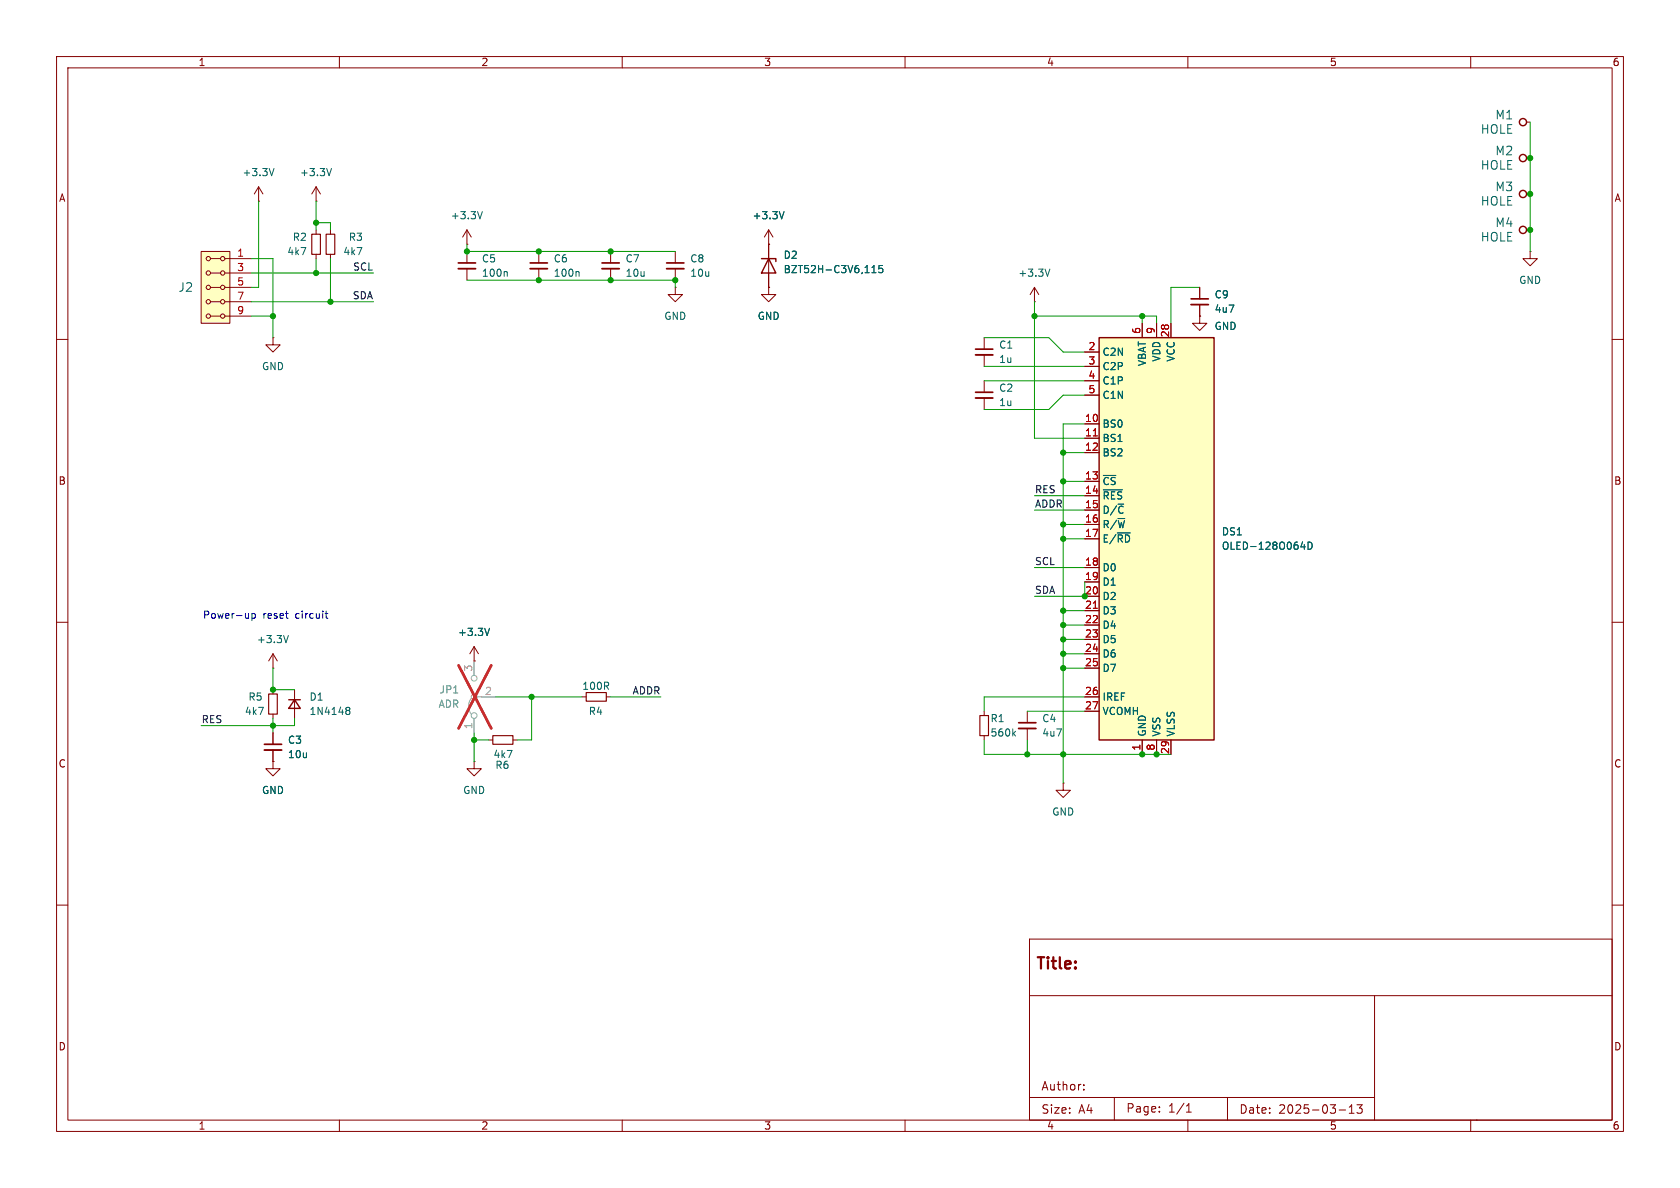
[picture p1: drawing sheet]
<svg xmlns="http://www.w3.org/2000/svg" width="297mm" height="210mm" viewBox="0 0 297 210" stroke-linecap="round" stroke-linejoin="round" font-family="sans-serif">
<g fill="none" stroke="#840000" stroke-width=".18">
<path d="M10 10h277v190h-277zM12 12h273v186h-273zM60 10v2M110 10v2M160 10v2M210 10v2M260 10v2M10 60h2M285 60h2M10 110h2M285 110h2M10 160h2"/>
<path d="M182 166h103v32h-103zM182 176h103M243 176v22M285 160h2M60 198v2M110 198v2M160 198v2M182 194h61M191.6 192.6v.1M191.6 191.8v.1M197 194v4M205 196.5v.1"/>
<path d="M205 195.7v.1M209.7 196.6h.9M209.7 195.5l.5-.4v1.5M210 198v2M217 194v4M236.7 196.2h1.2M238.5 196.8h.9M238.5 195.7l.5-.4v1.5M239.9 195.3h.9l-.5 .6 .4 .1v.7l-.2 .1h-.4l-.2-.1M260 198v2M261 198h.1"/>
</g>
<path d="M35.6 44.5h5v12.7h-5z" fill="#ffffc2"/>
<g fill="none" stroke="#840000" stroke-width=".18">
<path d="M269.9 27.9h.6M269.9 21.6h.6M269.9 34.3h.6M35.6 44.5h5v12.7h-5zM37.2 45.7h1.8M37.2 48.3h1.8M37.2 50.8h1.8M37.2 53.3h1.8M37.2 55.9h1.8M39.8 45.7h4.6M39.8 48.3h4.6M39.8 50.8h4.6"/>
<path d="M39.8 53.3h4.6M39.8 55.9h4.6M48.3 59.7v1.3h-1.3l1.3 1.2 1.2-1.2h-1.2M48.3 59.7h.1M82.5 43.2h.1M82.5 40.6l-.7 1.3M82.5 40.6l.8 1.3M82.5 40.6v2.6M119.4 44.5v2M119.4 47.5v2M174 59.7v2M174 62.7v2.1"/>
<path d="M174 67.3v2M174 70.4v2M48.3 118.1h.1M48.3 115.6v2.5M48.3 115.6l-.8 1.2M48.3 115.6l.7 1.2M83.8 116.8h.1M83.8 114.3l-.7 1.3M83.8 114.3l.8 1.3M83.8 114.3v2.5M48.3 134.6v1.3h1.2l-1.2 1.3-1.3-1.3h1.3M48.3 134.6h.1"/>
<path d="M48.3 121.9v.8M48.3 126.2v.8M48.3 129.5v2.1M48.3 132.6v2M52.1 121.9v5.1M83.8 134.6v1.3h1.3l-1.3 1.3-1.3-1.3h1.3M83.8 134.6h.1M86.4 130.8h.7M90.7 130.8h.7M102.9 123.2h.7M107.2 123.2h.7M174 125.7v.8"/>
<path d="M174 130v.8M188 138.4v1.3h1.2l-1.2 1.3-1.3-1.3h1.3M188 138.4h.1"/>
<circle cx="36.8" cy="50.8" r=".38"/>
<circle cx="36.8" cy="53.3" r=".38"/>
<circle cx="36.8" cy="45.7" r=".38"/>
<circle cx="36.8" cy="48.3" r=".38"/>
<circle cx="36.8" cy="55.9" r=".38"/>
<circle cx="39.4" cy="45.7" r=".38"/>
<circle cx="39.4" cy="53.3" r=".38"/>
<circle cx="39.4" cy="50.8" r=".38"/>
<circle cx="39.4" cy="55.9" r=".38"/>
<circle cx="39.4" cy="48.3" r=".38"/>
</g>
<g fill="none" stroke="#9c9b98" stroke-width=".18">
<path d="M83.8 116.8v2.6M83.3 123.4a2.26 2.26 0 0 0 0 2.8M83.8 127v2.5M84.3 123.2h3.3"/>
<circle cx="83.8" cy="119.9" r=".51"/>
<circle cx="83.8" cy="123.2" r=".51"/>
<circle cx="83.8" cy="126.5" r=".51"/>
</g>
<path d="M81.1 117.6l5.7 11.2M86.8 117.6l-5.7 11.2" fill="none" stroke="#e12e31" stroke-width=".46"/>
<path d="M85.3 37.4l-.5 1.3M51 112.3l-.4 1.3M86.5 111.1l-.4 1.2M61.3 125.5l.1 .1M61.3 125.1l.3-.1 .2 .2 .1 .1-.3 .3M61.4 125.6h.2M61.4 125.6h-.1M61.6 125.6l.3 .2-.1 .4-.2 .1-.3-.1M179.2 129.6l.3 .5M179.5 129.3l-.5 .5" fill="none" stroke="#006464" stroke-width=".18"/>
<path d="M47.5 122.7h1.5v3.5h-1.5zM87.1 130h3.6v1.6h-3.6zM103.6 122.4h3.6v1.6h-3.6zM173.2 126.5h1.6v3.5h-1.6z" fill="none" stroke="#840000" stroke-width=".2"/>
<path d="M117.9 46.5h3M172.5 69.3h3M172.5 61.7h3M46.7 131.6h3.1" fill="none" stroke="#840000" stroke-width=".3"/>
<path d="M117.9 47.5h3M172.5 70.4h3M172.5 62.7h3M46.7 132.6h3.1" fill="none" stroke="#840000" stroke-width=".33"/>
<g fill="none" stroke="#840000" stroke-width=".25">
<path d="M51.1 123.7h2M52.1 123.7l1 1.5h-2z"/>
<circle cx="269.2" cy="27.9" r=".63"/>
<circle cx="269.2" cy="34.3" r=".63"/>
<circle cx="269.2" cy="21.6" r=".63"/>
</g>
<path d="M194.3 59.7h20.3v71.1h-20.3z" fill="#ffffc2"/>
<g fill="none" stroke="#840000" stroke-width=".25">
<path d="M134.6 45.7h2.6v.5M135.9 45.7l1.3 2.6h-2.6zM194.3 59.7h20.3v71.1h-20.3z"/>
<circle cx="269.2" cy="40.6" r=".63"/>
</g>
<g fill="none" stroke="#840000" stroke-width=".18">
<path d="M45.7 35.6h.1M45.7 33l.8 1.3M45.7 33l-.7 1.3M45.7 33v2.6M55.9 35.6h.1M55.9 33v2.6M55.9 33l.7 1.3M55.9 33l-.8 1.3M55.9 40.6v.8M55.9 45v.7M58.4 40.6v.8M58.4 45v.7"/>
<path d="M82.5 44.5v2M82.5 47.5v2M95.2 44.5v2M95.2 47.5v2M107.9 44.5v2M107.9 47.5v2M119.4 50.8v1.3h1.2l-1.2 1.2-1.3-1.2h1.3M119.4 50.8h.1M135.9 50.8v1.3h1.3l-1.3 1.2-1.3-1.2h1.3M135.9 50.8h.1M135.9 43.2h.1M135.9 40.6l-.8 1.3"/>
<path d="M135.9 40.6l.8 1.3M135.9 40.6v10.2M182.9 53.3h.1M182.9 50.8l-.8 1.3M182.9 50.8l.7 1.3M182.9 50.8v2.5M201.9 57.2v2.5M204.5 57.2v2.5M207 57.2v2.5M212.1 55.9v1.3h1.3l-1.3 1.2-1.3-1.2h1.3M212.1 55.9h.1M212.1 50.8v2"/>
<path d="M212.1 53.8v2.1M269.9 40.6h.6M270.5 44.5v1.2h1.3l-1.3 1.3-1.3-1.3h1.3M270.5 44.5h.1M191.8 62.2h2.5M191.8 64.8h2.5M191.8 67.3h2.5M191.8 69.9h2.5M191.8 74.9h2.5M191.8 77.5h2.5M191.8 80h2.5M191.8 85.1h2.5"/>
<path d="M191.8 87.6h2.5M191.8 90.2h2.5M191.8 92.7h2.5M191.8 95.3h2.5M83.8 116.8h.1M191.8 100.3h2.5M191.8 102.9h2.5M191.8 105.4h2.5M191.8 108h2.5M191.8 110.5h2.5M191.8 113h2.5M191.8 115.6h2.5"/>
<path d="M191.8 118.1h2.5M48.3 134.6h.1M48.3 129.5v2.1M48.3 132.6v2M181.6 125.7v2.1M181.6 128.8v2M191.8 123.2h2.5M191.8 125.7h2.5M201.9 130.8v2.6M204.5 130.8v2.6M207 130.8v2.6"/>
</g>
<path d="M193.3 77.1h.7M193.3 107.5h.7" fill="none" stroke="#a90000" stroke-width=".18"/>
<g fill="none" stroke="#006464" stroke-width=".18">
<path d="M48.4 29.8l-.4 1.3M58.6 29.8l-.4 1.3M138.6 37.4l-.4 1.3M89.5 48l.2 .2v.6M102.2 48l.2 .2v.6M154.1 48.2h.8M154.1 47.3l.4-.4v1.3M156 46.9h-.6v.6l.1-.1 .5 .1 .1 .2-.1 .4-.2 .1-.4-.1M185.6 47.6l-.4 1.2M195 86.6h3.4M230 96.7h.8M230.6 96.3v.8"/>
<path d="M231.3 95.8a.64 .64 0 0 1 .7 .7 .64 .64 0 0 1-.7 .6zM86.5 111.1l-.4 1.2"/>
</g>
<path d="M81 46.5h3.1M93.7 46.5h3.1M106.4 46.5h3.1M210.6 52.8h3M180.1 127.8h3" fill="none" stroke="#840000" stroke-width=".3"/>
<path d="M81 47.5h3.1M93.7 47.5h3.1M106.4 47.5h3.1M210.6 53.8h3M180.1 128.8h3" fill="none" stroke="#840000" stroke-width=".33"/>
<path d="M55.1 41.4h1.5v3.6h-1.5zM57.7 41.4h1.5v3.6h-1.5z" fill="none" stroke="#840000" stroke-width=".2"/>
<g fill="none" stroke="#009600" stroke-width=".18">
<path d="M45.7 35.6v15.2h-1.3M55.9 35.6v5M55.9 39.4h2.5v1.2M270.5 21.6v22.9M44.4 53.3h21.6M44.4 48.3h21.6M44.4 45.7h3.9v14M44.4 55.9h3.9M55.9 45.7v2.6M58.4 45.7v7.6M82.5 49.5h36.9v1.3M82.5 43.2v1.3h36.9"/>
<path d="M174 59.7h11.4l2.6 2.5h3.8M182.9 53.3v24.2h8.9M182.9 55.9h21.6v1.3M201.9 55.9v1.3M212.1 50.8h-5.1v6.4M174 67.3h17.8M174 64.8h17.8M191.8 69.9h-3.8l-2.6 2.5h-11.4M191.8 74.9h-3.8v63.5M182.9 87.6h8.9M182.9 90.2h8.9M188 92.7h3.8"/>
<path d="M188 95.3h3.8M188 80h3.8M188 85.1h3.8M48.3 118.1v3.8h3.8M182.9 100.3h8.9M188 110.5h3.8M188 108h3.8M188 115.6h3.8M188 118.1h3.8M188 113h3.8M191.8 102.9v2.5h-8.9M48.3 127v2.5"/>
<path d="M52.1 127v1.3h-16.5M83.8 129.5v5.1M83.8 130.8h2.6M87.6 123.2h15.3M94 123.2v7.6h-2.6M107.9 123.2h8.9M174 130.8v2.6h33M181.6 130.8v2.6M181.6 125.7h10.2M191.8 123.2h-17.8v2.5"/>
</g>
<path d="M43.9 108.4v.9M43.9 109.2h.1M44.5 108.4v1.3M44.5 108.5l.4-.1 .2 .3-.1 .5h-.5M57.5 108.4h.5M57.7 108v1.1l.3 .2" fill="none" stroke="#0000c2" stroke-width=".18"/>
<path d="M83.8 116.8v2.6M83.8 127v2.5M85.1 123.2h2.5" fill="none" stroke="#9c9b98" stroke-width=".18"/>
<path d="M81.1 117.6l5.7 11.2M86.8 117.6l-5.7 11.2" fill="none" stroke="#e12e31" stroke-width=".46"/>
<g fill="#009600" stroke="#009600" stroke-width=".18">
<circle cx="188" cy="85.1" r=".46"/>
<circle cx="188" cy="80" r=".46"/>
<circle cx="270.5" cy="34.3" r=".46"/>
<circle cx="270.5" cy="40.6" r=".46"/>
<circle cx="201.9" cy="55.9" r=".46"/>
<circle cx="182.9" cy="55.9" r=".46"/>
<circle cx="270.5" cy="27.9" r=".46"/>
<circle cx="48.3" cy="121.9" r=".46"/>
<circle cx="83.8" cy="130.8" r=".46"/>
<circle cx="48.3" cy="128.3" r=".46"/>
<circle cx="48.3" cy="55.9" r=".46"/>
<circle cx="94" cy="123.2" r=".46"/>
<circle cx="188" cy="133.4" r=".46"/>
<circle cx="181.6" cy="133.4" r=".46"/>
<circle cx="188" cy="118.1" r=".46"/>
<circle cx="204.5" cy="133.4" r=".46"/>
<circle cx="201.9" cy="133.4" r=".46"/>
<circle cx="82.5" cy="44.5" r=".46"/>
<circle cx="107.9" cy="49.5" r=".46"/>
<circle cx="107.9" cy="44.5" r=".46"/>
<circle cx="55.9" cy="39.4" r=".46"/>
<circle cx="55.9" cy="48.3" r=".46"/>
<circle cx="95.2" cy="44.5" r=".46"/>
<circle cx="95.2" cy="49.5" r=".46"/>
<circle cx="58.4" cy="53.3" r=".46"/>
<circle cx="119.4" cy="49.5" r=".46"/>
<circle cx="188" cy="113" r=".46"/>
<circle cx="188" cy="110.5" r=".46"/>
<circle cx="188" cy="115.6" r=".46"/>
<circle cx="191.8" cy="105.4" r=".46"/>
<circle cx="188" cy="108" r=".46"/>
<circle cx="188" cy="92.7" r=".46"/>
<circle cx="188" cy="95.3" r=".46"/>
</g>
<text font-size="2.8" fill="#840000" x="183" y="171.9">Title:</text>
<g font-size="2.1" fill="#006464">
<text x="261.7" y="23.9">HOLE</text>
<text x="264.3" y="21.3">M1</text>
<text x="264.3" y="27.7">M2</text>
<text x="261.7" y="30.2">HOLE</text>
<text x="264.3" y="34">M3</text>
<text x="261.7" y="36.6">HOLE</text>
<text x="264.3" y="40.4">M4</text>
<text x="261.7" y="42.9">HOLE</text>
<text x="31.5" y="51.8">J2</text>
</g>
<g font-size="2.1" fill="#840000">
<text x="184" y="193">Author:</text>
<text x="184" y="197.1">Size:</text>
<text x="190.7" y="197.1">A4</text>
<text x="199" y="196.9">Page:</text>
<text x="206.5" y="196.9">1/1</text>
<text x="219" y="197.1">Date:</text>
<text x="226" y="197.1">2025-03-13</text>
</g>
<g font-size="1.8" fill="#840000">
<text x="35" y="11.9">1</text>
<text x="85" y="11.9">2</text>
<text x="135" y="11.9">3</text>
<text x="185" y="11.9">4</text>
<text x="235" y="11.9">5</text>
<text x="285" y="11.9">6</text>
<text x="10.3" y="35.9">A</text>
<text x="285.3" y="35.9">A</text>
<text x="10.3" y="85.9">B</text>
<text x="285.3" y="85.9">B</text>
<text x="10.3" y="135.9">C</text>
<text x="285.3" y="135.9">C</text>
<text x="10.3" y="185.9">D</text>
<text x="285.3" y="185.9">D</text>
<text x="35" y="199.9">1</text>
<text x="85" y="199.9">2</text>
<text x="135" y="199.9">3</text>
<text x="185" y="199.9">4</text>
<text x="235" y="199.9">5</text>
<text x="285" y="199.9">6</text>
</g>
<g font-size="1.8" fill="#006464">
<text x="42.8" y="31.3">+3.3V</text>
<text x="52.9" y="31.3">+3.3V</text>
<text x="79.6" y="39">+3.3V</text>
<text x="132.9" y="39">+3.3V</text>
<text x="50.7" y="45.3">4k7</text>
<text x="51.7" y="42.8">R2</text>
<text x="60.6" y="45.3">4k7</text>
<text x="61.6" y="42.8">R3</text>
<text x="85.1" y="46.6">C5</text>
<text x="97.8" y="46.6">C6</text>
<text x="110.5" y="46.6">C7</text>
<text x="121.9" y="46.6">C8</text>
<text x="138.4" y="45.9">D2</text>
<text x="85.1" y="49.1">100n</text>
<text x="97.8" y="49.1">100n</text>
<text x="110.5" y="49.1">10u</text>
<text x="121.9" y="49.1">10u</text>
<text x="138.4" y="48.5">BZT52H-C3V6,115</text>
<text x="179.9" y="49.1">+3.3V</text>
<text x="214.6" y="52.9">C9</text>
<text x="268.5" y="50.4">GND</text>
<text x="117.3" y="56.7">GND</text>
<text x="133.9" y="56.7">GND</text>
<text x="214.6" y="58.5">GND</text>
<text x="214.6" y="55.5">4u7</text>
<text x="46.2" y="65.6">GND</text>
<text x="176.5" y="61.8">C1</text>
<text x="176.5" y="64.4">1u</text>
<text x="194.8" y="63.1">C2N</text>
<text x="194.8" y="65.6">C2P</text>
<text x="202.8" y="64.8" transform="rotate(-90 202.8 64.8)">VBAT</text>
<text x="205.3" y="64" transform="rotate(-90 205.3 64)">VDD</text>
<text x="207.9" y="64" transform="rotate(-90 207.9 64)">VCC</text>
<text x="176.5" y="69.4">C2</text>
<text x="176.5" y="72">1u</text>
<text x="194.8" y="68.2">C1P</text>
<text x="194.8" y="70.7">C1N</text>
<text x="194.8" y="75.8">BS0</text>
<text x="194.8" y="78.3">BS1</text>
<text x="194.8" y="80.9">BS2</text>
<text x="194.8" y="86">~{CS}</text>
<text x="194.8" y="88.5">~{RES}</text>
<text x="194.8" y="91">D/~{C}</text>
<text x="194.8" y="93.6">R/~{W}</text>
<text x="215.9" y="94.8">DS1</text>
<text x="194.8" y="96.1">E/~{RD}</text>
<text x="194.8" y="101.2">D0</text>
<text x="215.9" y="97.4">OLED-128O064D</text>
<text x="194.8" y="103.7">D1</text>
<text x="194.8" y="106.3">D2</text>
<text x="45.3" y="113.9">+3.3V</text>
<text x="80.9" y="112.6">+3.3V</text>
<text x="194.8" y="108.8">D3</text>
<text x="194.8" y="111.4">D4</text>
<text x="194.8" y="113.9">D5</text>
<text x="194.8" y="116.4">D6</text>
<text x="194.8" y="119">D7</text>
<text x="43.8" y="124.1">R5</text>
<text x="54.6" y="124.1">D1</text>
<text x="102.8" y="122.1">100R</text>
<text x="194.8" y="124.1">IREF</text>
<text x="43.2" y="126.6">4k7</text>
<text x="50.8" y="131.7">C3</text>
<text x="54.6" y="126.6">1N4148</text>
<text x="104" y="126.6">R4</text>
<text x="175" y="127.9">R1</text>
<text x="175" y="130.4">560k</text>
<text x="184.2" y="127.9">C4</text>
<text x="184.2" y="130.4">4u7</text>
<text x="194.8" y="126.6">VCOMH</text>
<text x="202.8" y="130.3" transform="rotate(-90 202.8 130.3)">GND</text>
<text x="205.3" y="130.3" transform="rotate(-90 205.3 130.3)">VSS</text>
<text x="207.9" y="130.3" transform="rotate(-90 207.9 130.3)">VLSS</text>
<text x="50.8" y="134.2">10u</text>
<text x="87.1" y="134.2">4k7</text>
<text x="87.5" y="136.1">R6</text>
<text x="46.2" y="140.6">GND</text>
<text x="81.8" y="140.6">GND</text>
<text x="185.9" y="144.4">GND</text>
</g>
<g font-size="1.8" fill="#a90000">
<text x="41.8" y="45.5">1</text>
<text x="41.8" y="48">3</text>
<text x="41.8" y="50.5">5</text>
<text x="41.8" y="53.1">7</text>
<text x="41.8" y="55.6">9</text>
<text x="201.7" y="59.1" transform="rotate(-90 201.7 59.1)">6</text>
<text x="204.2" y="59.1" transform="rotate(-90 204.2 59.1)">9</text>
<text x="206.8" y="59.7" transform="rotate(-90 206.8 59.7)">28</text>
<text x="192.3" y="62">2</text>
<text x="192.3" y="64.5">3</text>
<text x="192.3" y="67.1">4</text>
<text x="192.3" y="69.6">5</text>
<text x="191.7" y="74.7">10</text>
<text x="191.7" y="77.2">11</text>
<text x="191.7" y="79.8">12</text>
<text x="191.7" y="84.8">13</text>
<text x="191.7" y="87.4">14</text>
<text x="191.7" y="89.9">15</text>
<text x="191.7" y="92.5">16</text>
<text x="191.7" y="95">17</text>
<text x="191.7" y="100.1">18</text>
<text x="191.7" y="102.6">19</text>
<text x="191.7" y="105.2">20</text>
<text x="191.7" y="107.7">21</text>
<text x="191.7" y="110.2">22</text>
<text x="191.7" y="112.8">23</text>
<text x="191.7" y="115.3">24</text>
<text x="191.7" y="117.9">25</text>
<text x="191.7" y="122.9">26</text>
<text x="191.7" y="125.5">27</text>
<text x="201.7" y="132.8" transform="rotate(-90 201.7 132.8)">1</text>
<text x="204.2" y="132.8" transform="rotate(-90 204.2 132.8)">8</text>
<text x="206.8" y="133.4" transform="rotate(-90 206.8 133.4)">29</text>
</g>
<g font-size="1.8" fill="#0f0f0f">
<text x="62.3" y="47.9">SCL</text>
<text x="62.3" y="53">SDA</text>
<text x="182.9" y="89.8">ADDR</text>
<text x="182.9" y="87.3">RES</text>
<text x="182.9" y="100">SCL</text>
<text x="182.9" y="105.1">SDA</text>
<text x="111.7" y="122.8">ADDR</text>
<text x="35.6" y="127.9">RES</text>
</g>
<g font-size="1.8" fill="#0000c2">
<text x="35.8" y="109.6">Power-up</text>
<text x="46.5" y="109.6">reset</text>
<text x="52.3" y="109.6">circuit</text>
</g>
<g font-size="1.8" fill="#a5a4a2">
<text x="83.6" y="118.8" transform="rotate(-90 83.6 118.8)">3</text>
<text x="85.7" y="122.9">2</text>
<text x="83.6" y="129" transform="rotate(-90 83.6 129)">1</text>
</g>
<g font-size="1.8" fill="#939391">
<text x="77.4" y="125.3">ADR</text>
<text x="77.6" y="122.8">JP1</text>
</g>
</svg>
